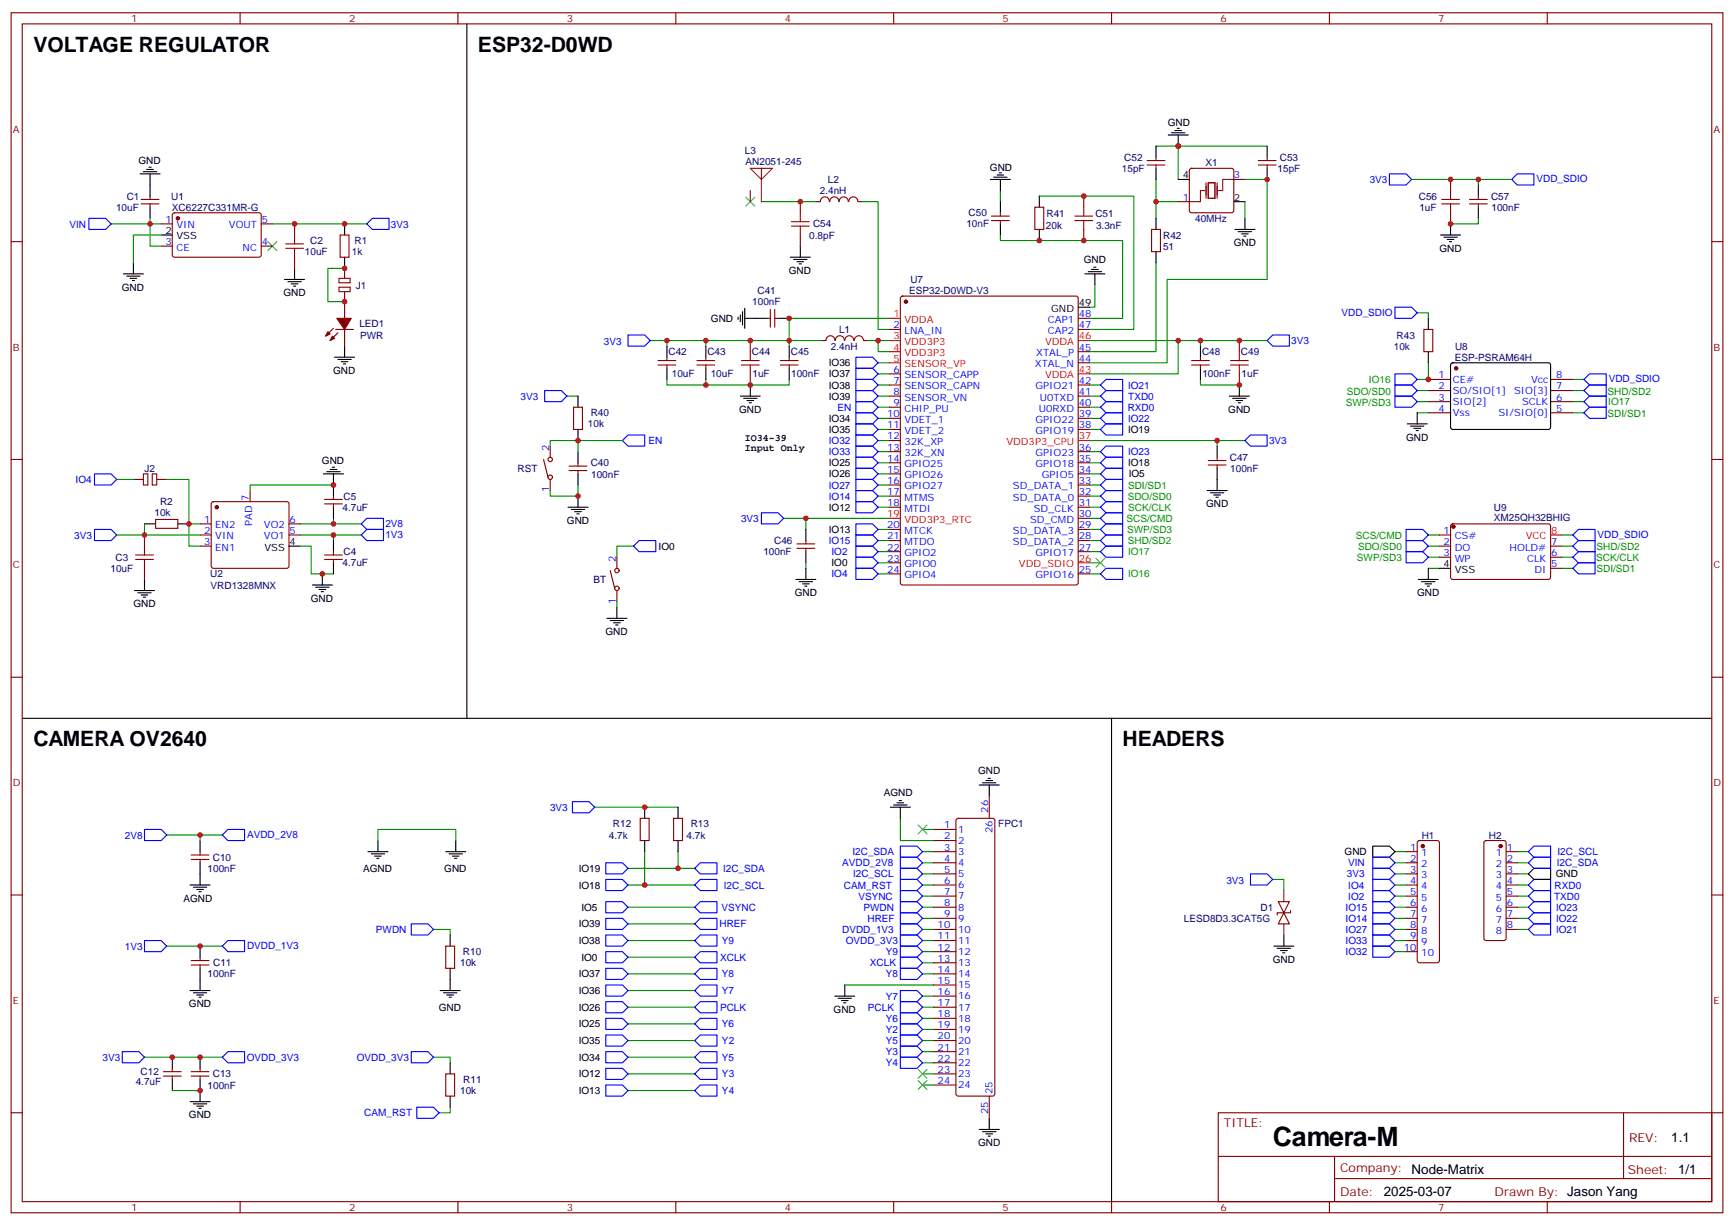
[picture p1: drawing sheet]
<svg xmlns="http://www.w3.org/2000/svg" width="550mm" height="389mm" viewBox="0 0 550 389" stroke-linecap="round" stroke-linejoin="round" font-family="sans-serif">
<g fill="none" stroke="#008700" stroke-width=".35">
<path d="M366.9 46.4h7v10.6M366.9 57v12.3M373.9 46.4h28.3M395.1 57h7.1v31.7h-31.8v26.5h-24.7M448 57h31.8M469.2 57v1.7M35.3 71.1h15.9M47.6 69.3v8.8h3.6M51.2 74.6h-8.9v8.8M86.4 71.1h30M241.7 64h17.6M273.4 64h5.3v40.6h3.5"/>
<path d="M317.5 74.6v1.8h38.8v24.7h-10.6M317.5 60.5v3.5M329.8 62.3h30v42.3h-14.1M366.9 64h7M395.1 64v5.3M469.2 69.3v1.8h-8.8M109.4 85.2h-5.3v10.6h5.3M347.5 90.5v7h-1.8M366.9 83.4v28.3h-21.2M449.8 99.3h3.5v1.8M206.4 108.1h5.3M224 108.1v1.8"/>
<path d="M261.1 108.1h-49.4v1.8M275.2 108.1h7M278.7 108.1v3.6h3.5M278.7 118.7h3.5M278.7 115.2h3.5M282.2 101.1h-31.7v8.8M345.7 108.1h56.5M373.9 108.1v10.6h-28.2M381 108.1v1.8M453.3 115.2v5.3h-3.5M179.9 125.8h3.5M183.4 139.9v3.5"/>
<path d="M197.6 139.9h-23v1.7M211.7 120.5v1.7h38.8v-1.7M224 120.5v1.7M278.7 132.8h3.5M278.7 129.3h3.5M278.7 125.8h3.5M278.7 122.2h3.5M278.7 139.9h3.5M278.7 136.3h3.5M345.7 132.8h3.5M345.7 129.3h3.5M345.7 125.8h3.5"/>
<path d="M345.7 122.2h3.5M345.7 139.9h49.4M345.7 136.3h3.5M381 120.5v1.7h12.3M386.3 139.9v1.7M449.8 124h3.5M449.8 127.5h3.5M449.8 131.1h3.5M499.2 120.5h3.5M499.2 124h3.5M499.2 127.5h3.5M499.2 131.1h3.5"/>
<path d="M37 152.2h5.3M52.9 152.2h7.1v14.1M105.8 154h-26.4v1.8M183.4 154v3.5h-8.8v-1.7M278.7 157.5h3.5M278.7 154h3.5M278.7 150.5h3.5M278.7 146.9h3.5M278.7 143.4h3.5M345.7 157.5h3.5M345.7 154h3.5M345.7 150.5h3.5"/>
<path d="M345.7 146.9h3.5M345.7 143.4h3.5M37 169.9h26.5M45.9 166.3v3.6M63.5 166.3h-3.5v7.1h3.5M95.2 173.4h3.6v8.8h7M95.2 169.9h19.5M95.2 166.3h19.5M105.8 164.6v1.7M105.8 169.9v1.7M201.1 173.4h-5.3v3.5M248.7 164.6h33.5"/>
<path d="M255.8 164.6v3.5M255.8 178.7v1.7M278.7 178.7h3.5M278.7 175.2h3.5M278.7 171.6h3.5M278.7 168.1h3.5M278.7 161h3.5M345.7 178.7h3.5M345.7 175.2h3.5M345.7 171.6h3.5M345.7 168.1h3.5M345.7 161h3.5"/>
<path d="M345.7 164.6h3.5M453.3 169.9h3.5M453.3 173.4h3.5M453.3 176.9h3.5M495.7 169.9h3.5M495.7 173.4h3.5M495.7 176.9h3.5M195.8 191v1.8M278.7 182.2h3.5M345.7 182.2h3.5M453.3 180.4h3.5M495.7 180.4h3.5"/>
<path d="M188.7 256.3h26.5M285.8 259.8v7.1h10.5M52.9 265.1h17.7M63.5 265.1v1.8M119.9 266.9v-3.6h24.7v3.6M199.3 275.7h21.2M204.6 270.4v10.6M215.2 270.4v5.3M292.8 277.5h3.5M292.8 273.9h3.5M292.8 270.4h3.5M292.8 263.3h3.5"/>
<path d="M403.9 279.2h3.6v3.6M442.7 277.5h3.6M442.7 273.9h3.6M442.7 270.4h3.6M481.5 277.5h3.6M481.5 273.9h3.6M481.5 270.4h3.6M137.6 295.1h5.3v1.8M199.3 298.6h21.2M199.3 293.3h21.2M199.3 288h21.2M199.3 281h21.2"/>
<path d="M292.8 298.6h3.5M292.8 288h3.5M292.8 295.1h3.5M292.8 281h3.5M292.8 291.6h3.5M292.8 284.5h3.5M442.7 298.6h3.6M442.7 288h3.6M442.7 295.1h3.6M442.7 281h3.6M442.7 291.6h3.6M442.7 284.5h3.6"/>
<path d="M481.5 288h3.6M481.5 295.1h3.6M481.5 281h3.6M481.5 291.6h3.6M481.5 284.5h3.6M52.9 300.4h17.7M199.3 314.5h21.2M199.3 309.2h21.2M199.3 303.9h21.2M199.3 319.8h21.2M268.1 312.7h28.2M292.8 309.2h3.5"/>
<path d="M292.8 319.8h3.5M292.8 316.3h3.5M292.8 305.7h3.5M292.8 302.2h3.5M442.7 302.2h3.6M45.9 335.7h24.7M137.6 335.7h5.3v1.7M199.3 335.7h21.2M199.3 330.4h21.2M199.3 325.1h21.2M292.8 337.4h3.5M292.8 333.9h3.5"/>
<path d="M292.8 330.4h3.5M292.8 326.8h3.5M292.8 323.3h3.5M54.7 346.3h8.8M142.9 351.5v1.8h-3.6M199.3 341h21.2M199.3 346.3h21.2M292.8 341h3.5M292.8 344.5h3.5"/>
</g>
<g fill="none" stroke="#000" stroke-width=".35">
<path d="M148.2 7.6v220.5M44.4 55.2h6.4M45.5 54.5h4.2M46.6 53.8h2.1M47.3 53.1h.7M47.6 55.2v7.1M314.3 57h6.4M315.4 56.3h4.2M316.4 55.6h2.2M317.1 54.9h.8M317.5 57v3.5M366.9 46.4v3.5"/>
<path d="M366.9 53.4v3.6M370.8 42.9h6.3M371.8 42.2h4.3M372.9 41.5h2.1M373.6 40.7h.7M373.9 57h3.6M373.9 42.9v3.5M402.2 46.4v3.5M402.2 53.4v3.6M469.2 58.7v3.6M47.6 65.8v3.5M51.2 74.6h3.5"/>
<path d="M109.4 71.1v3.5M254 78.1v3.6M317.5 64v3.6M317.5 71.1v3.5M329.8 62.3v3.5M329.8 72.8v3.6M366.9 69.3v3.5M366.9 79.9v3.5M391.6 64h3.5M391.9 72.8h6.4M393 73.6h4.2M394.1 74.3h2.1"/>
<path d="M394.8 75h.7M395.1 69.3v3.5M457.2 74.6h6.3M458.3 75.3h4.2M459.3 76h2.1M460 76.7h.7M460.4 71.1v3.5M469.2 65.8v3.5M39.2 87h6.3M40.2 87.7h4.2M41.3 88.4h2.1M42 89.1h.7"/>
<path d="M42.3 83.4v3.6M90.3 88.7h6.4M91.4 89.4h4.2M92.4 90.1h2.1M93.1 90.8h.7M93.5 85.2v3.5M109.4 81.7v3.5M235.7 99v4.2M236.4 97.9v6.3M250.8 81.7h6.4M251.9 82.4h4.2M252.9 83.1h2.2"/>
<path d="M253.6 83.8h.8M342.2 97.5h3.5M344.3 87h6.4M345.4 86.3h4.2M346.4 85.5h2.1M347.1 84.8h.7M347.5 87v3.5M106.2 113.4h6.3M107.2 114.1h4.3M108.3 114.8h2.1M109 115.5h.7M109.4 109.9v3.5"/>
<path d="M211.7 109.9v3.5M211.7 116.9v3.6M224 109.9v3.5M224 116.9v3.6M234.2 100.7v.7M234.9 100v2.1M236.4 101.1h7M246.9 101.1h3.6M250.5 109.9v3.5M250.5 116.9v3.6M381 109.9v3.5M381 116.9v3.6"/>
<path d="M453.3 101.1v3.5M453.3 111.7v3.5M460.6 115.4l.5-.2h30.6l.4 .7v20l-.7 .4h-30.6l-.4-.7v-19.7zM183.4 125.8v3.5M183.4 136.3v3.6M234.9 125.8h6.4M236 126.5h4.2M237.1 127.2h2.1M237.8 127.9h.7M238.1 122.2v3.6M390.2 125.8h6.3M391.2 126.5h4.3"/>
<path d="M392.3 127.2h2.1M393 127.9h.7M393.3 122.2v3.6M446.6 134.6h6.4M447.7 135.3h4.2M448.7 136h2.1M449.4 136.7h.7M449.8 131.1v3.5M102.7 150.5h6.3M103.7 149.8h4.2M104.8 149h2.1M105.5 148.3h.7"/>
<path d="M105.8 150.5v7M183.4 143.4v3.5M183.4 150.5v3.5M183.4 157.5v3.5M383.1 155.8h6.4M384.2 156.5h4.2M385.2 157.2h2.1M385.9 157.9h.7M386.3 141.6v3.6M386.3 148.7v7.1M45.9 166.3h3.5M56.4 166.3h3.6"/>
<path d="M91.7 173.4h3.5M105.8 161v3.6M105.8 171.6v3.6M105.8 178.7v3.5M180.3 161h6.3M181.3 161.7h4.3M182.4 162.5h2.1M183.1 163.2h.7M255.8 168.1v3.5M255.8 175.2v3.5M42.7 187.5h6.3M43.7 188.2h4.3"/>
<path d="M44.8 188.9h2.1M45.5 189.6h.7M45.9 184v3.5M99.1 185.7h6.4M100.2 186.4h4.2M101.2 187.1h2.2M102 187.9h.7M102.3 182.2v3.5M192.6 196.3h6.4M193.7 197h4.2M194.7 197.7h2.1M195.4 198.4h.7"/>
<path d="M195.8 192.8v3.5M252.6 184h6.3M253.6 184.7h4.3M254.7 185.4h2.1M255.4 186.1h.7M255.8 180.4v3.6M450.1 184h6.4M451.2 184.7h4.2M452.3 185.4h2.1M453 186.1h.7M453.3 180.4v3.6M456.8 180.4h3.6"/>
<path d="M7.1 228.1h536.2M352.8 228.1v153.4M204.6 256.3v3.5M215.2 256.3v3.5M282.6 256.3h6.3M283.6 255.6h4.3M284.7 254.9h2.1M285.4 254.2h.7M285.8 256.3v3.5M310.8 249.2h6.3M311.9 248.5h4.2M312.9 247.8h2.1"/>
<path d="M313.6 247.1h.7M314 249.2v3.6M63.5 266.9v3.5M63.5 273.9v7.1M116.8 270.4h6.3M117.8 271.1h4.3M118.9 271.8h2.1M119.6 272.5h.7M119.9 266.9v3.5M141.5 270.4h6.3M142.5 271.1h4.3M143.6 271.8h2.1"/>
<path d="M144.3 272.5h.7M144.6 266.9v3.5M204.6 266.9v3.5M215.2 266.9v3.5M435.7 268.6h5.3l1.7 1.8-1.7 1.8h-5.3zM485.1 277.5l1.7-1.8h5.3v3.5h-5.3zM60.3 281h6.4M61.4 281.7h4.2M62.4 282.4h2.2M63.1 283.1h.8M142.9 296.9v3.5M407.5 296.9v3.5"/>
<path d="M60.3 314.5h6.4M61.4 315.2h4.2M62.4 315.9h2.2M63.1 316.6h.8M63.5 300.4v3.5M63.5 307.4v7.1M139.7 314.5h6.3M140.8 315.2h4.2M141.8 315.9h2.1M142.5 316.6h.7M142.9 307.4v7.1M264.9 316.3h6.4"/>
<path d="M266 317h4.2M267.1 317.7h2.1M267.8 318.4h.7M268.1 312.7v3.6M404.3 300.4h6.3M405.3 301.1h4.3M406.4 301.8h2.1M407.1 302.5h.7M54.7 335.7v3.5M63.5 335.7v3.5M142.9 337.4v3.6M54.7 342.7v3.6"/>
<path d="M60.3 349.8h6.4M61.4 350.5h4.2M62.4 351.2h2.2M63.1 351.9h.8M63.5 342.7v7.1M142.9 348v3.5M310.8 358.6h6.3M311.9 359.3h4.2M314 355.1v3.5M312.9 360h2.1M313.6 360.7h.7"/>
</g>
<g fill="none" stroke="#00f" stroke-width=".35">
<path d="M441 55.2h5.3l1.7 1.8-1.7 1.7h-5.3zM479.8 57l1.7-1.8h5.3v3.5h-5.3zM28.2 69.3h5.3l1.8 1.8-1.8 1.7h-5.3zM116.4 71.1l1.8-1.8h5.3v3.5h-5.3zM442.7 97.5h5.3l1.8 1.8-1.8 1.8h-5.3zM199.3 106.4h5.3l1.8 1.7-1.8 1.8h-5.3zM271.6 113.4h5.3l1.8 1.8-1.8 1.7h-5.3zM271.6 116.9h5.3l1.8 1.8-1.8 1.8h-5.3zM402.2 108.1l1.7-1.7h5.3v3.5h-5.3zM442.7 118.7h5.3l1.8 1.8-1.8 1.7h-5.3zM504.5 118.7h5.3v3.5h-5.3l-1.8-1.7zM172.9 124h5.3l1.7 1.8-1.7 1.7h-5.3z"/>
<path d="M197.6 139.9l1.7-1.8h5.3v3.5h-5.3zM271.6 120.5h5.3l1.8 1.7-1.8 1.8h-5.3zM271.6 124h5.3l1.8 1.8-1.8 1.7h-5.3zM271.6 131.1h5.3l1.8 1.7-1.8 1.8h-5.3zM271.6 134.6h5.3l1.8 1.7-1.8 1.8h-5.3zM271.6 138.1h5.3l1.8 1.8-1.8 1.7h-5.3zM271.6 127.5h5.3l1.8 1.8-1.8 1.8h-5.3zM349.2 122.2l1.8-1.7h5.3v3.5h-5.3zM349.2 125.8l1.8-1.8h5.3v3.5h-5.3zM349.2 129.3l1.8-1.8h5.3v3.6h-5.3zM349.2 132.8l1.8-1.7h5.3v3.5h-5.3zM349.2 136.3l1.8-1.7h5.3v3.5h-5.3z"/>
<path d="M395.1 139.9l1.8-1.8h5.3v3.5h-5.3zM442.7 125.8h5.3l1.8 1.7-1.8 1.8h-5.3zM442.7 122.2h5.3l1.8 1.8-1.8 1.8h-5.3zM502.7 124l1.8-1.8h5.3v3.6h-5.3zM502.7 127.5l1.8-1.7h5.3v3.5h-5.3zM504.5 129.3h5.3v3.5h-5.3l-1.8-1.7zM30 150.5h5.3l1.7 1.7-1.7 1.8h-5.3zM271.6 141.6h5.3l1.8 1.8-1.8 1.8h-5.3zM271.6 155.8h5.3l1.8 1.7-1.8 1.8h-5.3zM271.6 159.3h5.3l1.8 1.7-1.8 1.8h-5.3zM271.6 145.2h5.3l1.8 1.7-1.8 1.8h-5.3zM271.6 148.7h5.3l1.8 1.8-1.8 1.7h-5.3z"/>
<path d="M271.6 152.2h5.3l1.8 1.8-1.8 1.8h-5.3zM349.2 143.4l1.8-1.8h5.3v3.6h-5.3zM349.2 146.9l1.8-1.7h5.3v3.5h-5.3zM349.2 150.5l1.8-1.8h5.3v3.5h-5.3zM349.2 154l1.8-1.8h5.3v3.6h-5.3zM349.2 157.5l1.8-1.7h5.3v3.5h-5.3zM30 168.1h5.3l1.7 1.8-1.7 1.7h-5.3zM114.7 169.9l1.7-1.8h5.3v3.5h-5.3zM114.7 166.3l1.7-1.7h5.3v3.5h-5.3zM201.1 173.4l1.7-1.8h5.3v3.6h-5.3zM241.7 162.8h5.2l1.8 1.8-1.8 1.7h-5.2zM271.6 166.3h5.3l1.8 1.8-1.8 1.8h-5.3z"/>
<path d="M271.6 169.9h5.3l1.8 1.7-1.8 1.8h-5.3zM271.6 173.4h5.3l1.8 1.8-1.8 1.7h-5.3zM271.6 176.9h5.3l1.8 1.8-1.8 1.7h-5.3zM349.2 164.6l1.8-1.8h5.3v3.5h-5.3zM349.2 168.1l1.8-1.8h5.3v3.6h-5.3zM349.2 171.6l1.8-1.7h5.3v3.5h-5.3zM349.2 175.2l1.8-1.8h5.3v3.5h-5.3zM349.2 161l1.8-1.7h5.3v3.5h-5.3zM446.3 175.2h5.3l1.7 1.7-1.7 1.8h-5.3zM446.3 168.1h5.3l1.7 1.8-1.7 1.7h-5.3zM446.3 171.6h5.3l1.7 1.8-1.7 1.8h-5.3zM499.2 173.4l1.7-1.8h5.3v3.6h-5.3z"/>
<path d="M499.2 176.9l1.7-1.7h5.3v3.5h-5.3zM499.2 169.9l1.7-1.8h5.3v3.5h-5.3zM271.6 180.4h5.3l1.8 1.8-1.8 1.8h-5.3zM349.2 182.2l1.8-1.8h5.3v3.6h-5.3zM499.2 180.4l1.7-1.7h5.3v3.5h-5.3zM181.7 254.5h5.3l1.7 1.8-1.7 1.8h-5.3zM45.9 263.3h5.3l1.7 1.8-1.7 1.8h-5.3zM70.6 265.1l1.7-1.8h5.3v3.6h-5.3zM192.3 279.2h5.3l1.7 1.8-1.7 1.8h-5.3zM192.3 273.9h5.3l1.7 1.8-1.7 1.8h-5.3zM220.5 275.7l1.7-1.8h5.3v3.6h-5.3zM285.8 279.2h5.2l1.8 1.8-1.8 1.8h-5.2z"/>
<path d="M285.8 275.7h5.2l1.8 1.8-1.8 1.7h-5.2zM285.8 272.2h5.2l1.8 1.7-1.8 1.8h-5.2zM285.8 268.6h5.2l1.8 1.8-1.8 1.8h-5.2zM396.9 277.5h5.3l1.7 1.7-1.7 1.8h-5.3zM435.7 275.7h5.3l1.7 1.8-1.7 1.7h-5.3zM435.7 279.2h5.3l1.7 1.8-1.7 1.8h-5.3zM435.7 272.2h5.3l1.7 1.7-1.7 1.8h-5.3zM485.1 270.4l1.7-1.8h5.3v3.6h-5.3zM485.1 273.9l1.7-1.7h5.3v3.5h-5.3zM45.9 298.6h5.3l1.7 1.8-1.7 1.8h-5.3zM130.5 293.3h5.3l1.8 1.8-1.8 1.8h-5.3zM192.3 291.6h5.3l1.7 1.7-1.7 1.8h-5.3z"/>
<path d="M192.3 296.9h5.3l1.7 1.7-1.7 1.8h-5.3zM192.3 286.3h5.3l1.7 1.7-1.7 1.8h-5.3zM220.5 298.6l1.7-1.7h5.3v3.5h-5.3zM220.5 293.3l1.7-1.7h5.3v3.5h-5.3zM220.5 288l1.7-1.7h5.3v3.5h-5.3zM220.5 281l1.7-1.8h5.3v3.6h-5.3zM285.8 293.3h5.2l1.8 1.8-1.8 1.8h-5.2zM285.8 296.9h5.2l1.8 1.7-1.8 1.8h-5.2zM285.8 289.8h5.2l1.8 1.8-1.8 1.7h-5.2zM285.8 286.3h5.2l1.8 1.7-1.8 1.8h-5.2zM285.8 282.8h5.2l1.8 1.7-1.8 1.8h-5.2zM435.7 296.9h5.3l1.7 1.7-1.7 1.8h-5.3z"/>
<path d="M435.7 293.3h5.3l1.7 1.8-1.7 1.8h-5.3zM435.7 282.8h5.3l1.7 1.7-1.7 1.8h-5.3zM435.7 286.3h5.3l1.7 1.7-1.7 1.8h-5.3zM435.7 289.8h5.3l1.7 1.8-1.7 1.7h-5.3zM485.1 284.5l1.7-1.7h5.3v3.5h-5.3zM485.1 281l1.7-1.8h5.3v3.6h-5.3zM485.1 295.1l1.7-1.8h5.3v3.6h-5.3zM485.1 288l1.7-1.7h5.3v3.5h-5.3zM485.1 291.6l1.7-1.8h5.3v3.5h-5.3zM70.6 300.4l1.7-1.8h5.3v3.6h-5.3zM192.3 312.7h5.3l1.7 1.8-1.7 1.8h-5.3zM192.3 302.2h5.3l1.7 1.7-1.7 1.8h-5.3z"/>
<path d="M192.3 307.4h5.3l1.7 1.8-1.7 1.8h-5.3zM192.3 318h5.3l1.7 1.8-1.7 1.8h-5.3zM220.5 309.2l1.7-1.8h5.3v3.6h-5.3zM220.5 319.8l1.7-1.8h5.3v3.6h-5.3zM220.5 314.5l1.7-1.8h5.3v3.6h-5.3zM220.5 303.9l1.7-1.7h5.3v3.5h-5.3zM285.8 307.4h5.2l1.8 1.8-1.8 1.8h-5.2zM285.8 318h5.2l1.8 1.8-1.8 1.8h-5.2zM285.8 314.5h5.2l1.8 1.8-1.8 1.7h-5.2zM285.8 303.9h5.2l1.8 1.8-1.8 1.7h-5.2zM285.8 300.4h5.2l1.8 1.8-1.8 1.7h-5.2zM435.7 300.4h5.3l1.7 1.8-1.7 1.7h-5.3z"/>
<path d="M38.8 333.9h5.3l1.8 1.8-1.8 1.7h-5.3zM70.6 335.7l1.7-1.8h5.3v3.5h-5.3zM130.5 333.9h5.3l1.8 1.8-1.8 1.7h-5.3zM192.3 339.2h5.3l1.7 1.8-1.7 1.7h-5.3zM192.3 333.9h5.3l1.7 1.8-1.7 1.7h-5.3zM192.3 328.6h5.3l1.7 1.8-1.7 1.7h-5.3zM192.3 323.3h5.3l1.7 1.8-1.7 1.7h-5.3zM220.5 335.7l1.7-1.8h5.3v3.5h-5.3zM220.5 330.4l1.7-1.8h5.3v3.5h-5.3zM220.5 325.1l1.7-1.8h5.3v3.5h-5.3zM285.8 335.7h5.2l1.8 1.7-1.8 1.8h-5.2zM285.8 332.1h5.2l1.8 1.8-1.8 1.8h-5.2z"/>
<path d="M285.8 328.6h5.2l1.8 1.8-1.8 1.7h-5.2zM285.8 325.1h5.2l1.8 1.7-1.8 1.8h-5.2zM285.8 321.6h5.2l1.8 1.7-1.8 1.8h-5.2zM132.3 351.5h5.3l1.7 1.8-1.7 1.8h-5.3zM192.3 344.5h5.3l1.7 1.8-1.7 1.7h-5.3zM220.5 346.3l1.7-1.8h5.3v3.5h-5.3zM220.5 341l1.7-1.8h5.3v3.5h-5.3z"/>
</g>
<g fill="none" stroke="#870000" stroke-width=".35">
<path d="M3.5 4.1h543.3v381h-543.3zM7.1 7.6h536.2v373.9h-536.2zM76.2 4.1v3.5M145.3 4.1v3.5M214.5 4.1v3.5M283.6 4.1v3.5M352.8 4.1v3.5M421.9 4.1v3.5M491.1 4.1v3.5M238.1 53.4h7.1M241.7 53.4v3.6M364.1 52.4h5.6"/>
<path d="M364.1 51h5.6M366.9 49.9v1.1M366.9 52.4v1M377.7 53.7l.5-.3h12.7l.5 .3 .2 .5v12.7l-.3 .5-.4 .2h-12.7l-.5-.3-.2-.4v-12.7zM391.6 57h3.5M399.3 52.4h5.7M399.3 51h5.7M402.2 49.9v1.1M402.2 52.4v1M460.4 57v3.5M3.5 76.7h3.6M44.8 64.7h5.6"/>
<path d="M44.8 63.3h5.6M47.6 62.3v1M47.6 64.7v1.1M51.2 71.1h3.5M51.2 78.1h3.5M54.9 67.8l.5-.2h27.1l.4 .7-.1 12.9-.6 .5-27.1-.1-.4-.6v-12.7zM82.9 71.1h3.5M82.9 78.1h3.5M93.5 71.1v3.5M107.9 74.6h2.9v7.1h-2.9zM238.1 60.5v3.5M254 64v3.6"/>
<path d="M254 74.6v3.5M259.3 64h1M260.4 64a1.41 1.41 0 0 1 1.4-1.5 1.41 1.41 0 0 1 1.4 1.5M263.4 64a1.41 1.41 0 0 1 1.4-1.5 1.41 1.41 0 0 1 1.4 1.5M266.4 64a1.41 1.41 0 0 1 1.4-1.5 1.41 1.41 0 0 1 1.4 1.5M269.4 64a1.41 1.41 0 0 1 1.4-1.5 1.41 1.41 0 0 1 1.4 1.5M272.3 64h1.1M314.7 70h5.6M314.7 68.6h5.6M317.5 67.6v1M317.5 70v1.1M328.4 65.8h2.9v7h-2.9z"/>
<path d="M344 62.3v3.5M344 72.8v3.6M365.5 72.8h2.8v7.1h-2.8zM373.9 64h3.6M460.4 67.6v3.5M466.4 64.7h5.6M466.4 63.3h5.6M469.2 62.3v1M469.2 64.7v1.1M543.3 76.7h3.5M93.5 81.7v3.5M107.6 91.2h3.5v1.4h-3.5z"/>
<path d="M107.6 88.4h3.5v1.4h-3.5zM109.4 85.2v3.2M109.4 92.6v8.5M244.5 98.2v5.7M245.9 98.2v5.7M286 94.2l.5-.2h55l.6 .4 .1 90.6-.5 .7h-55.2l-.7-.4v-90.6zM105.8 104.2l-2.4 2.5M106.5 104.6h5.7M107.2 105.7l-2.4 2.4M109.4 104.6v5.3M208.8 115.9h5.7M208.8 114.5h5.7"/>
<path d="M211.7 113.4v1.1M211.7 115.9v1M221.2 115.9h5.6M221.2 114.5h5.6M224 113.4v1.1M224 115.9v1M238.1 108.1v3.6M238.1 118.7v3.5M243.4 101.1h1.1M245.9 101.1h1M247.6 115.9h5.7M247.6 114.5h5.7"/>
<path d="M250.5 113.4v1.1M250.5 115.9v1M261.1 108.1h1M262.2 108.1a1.41 1.41 0 0 1 1.4-1.5 1.41 1.41 0 0 1 1.4 1.5M265.1 108.1a1.41 1.41 0 0 1 1.5-1.5 1.41 1.41 0 0 1 1.4 1.5M268.1 108.1a1.41 1.41 0 0 1 1.4-1.5 1.41 1.41 0 0 1 1.4 1.5M271.2 108.1a1.41 1.41 0 0 1 1.4-1.5 1.41 1.41 0 0 1 1.4 1.5M274.1 108.1h1.1M282.2 104.6h3.6M282.2 118.7h3.6M342.2 101.1h3.5M342.2 104.6h3.5"/>
<path d="M342.2 115.2h3.5M342.2 111.7h3.5M378.2 115.9h5.6M378.2 114.5h5.6M381 113.4v1.1M381 115.9v1M393.3 108.1v3.6M393.3 118.7v3.5M451.9 104.6h2.8v7.1h-2.8zM182 129.3h2.9v7h-2.9zM282.2 122.2h3.6M282.2 125.8h3.6"/>
<path d="M282.2 129.3h3.6M282.2 132.8h3.6M282.2 136.3h3.6M282.2 139.9h3.6M342.2 122.2h3.5M342.2 125.8h3.5M342.2 129.3h3.5M342.2 132.8h3.5M342.2 136.3h3.5M453.3 120.5h7.1M453.3 124h7.1M453.3 127.5h7.1"/>
<path d="M453.3 131.1h7.1M492.1 120.5h7.1M492.1 124h7.1M492.1 127.5h7.1M492.1 131.1h7.1M3.5 145.9h3.6M42.3 152.2h3.2M45.5 150.5h1.4v3.5h-1.4zM48.3 150.5h1.4v3.5h-1.4zM49.7 152.2h3.2M67.3 159.5l.4-.2h23.3l.5 .2 .2 .5v19.7l-.2 .5-.5 .2h-23.3l-.5-.2-.2-.5v-19.7zM79.4 155.8v3.5"/>
<path d="M103 160h5.7M103 158.6h5.7M105.8 157.5v1.1M105.8 160v1M172.5 145.9l1.4 5.6M174.6 141.6v3.6M174.6 152.2v3.6M180.6 149.4h5.7M180.6 148h5.7M183.4 146.9v1.1M183.4 149.4v1.1M282.2 143.4h3.6"/>
<path d="M282.2 146.9h3.6M282.2 150.5h3.6M282.2 154h3.6M282.2 157.5h3.6M342.2 143.4h3.5M342.2 146.9h3.5M342.2 150.5h3.5M342.2 154h3.5M342.2 157.5h3.5M383.5 147.6h5.6M383.5 146.2h5.6M386.3 145.2v1"/>
<path d="M386.3 147.6v1.1M543.3 145.9h3.5M45.9 169.9v3.5M49.4 164.9h7v2.8h-7zM63.5 169.9h3.5M63.5 173.4h3.5M63.5 166.3h3.5M91.7 169.9h3.5M91.7 166.3h3.5M103 177.6h5.7M103 176.2h5.7M105.8 175.2v1"/>
<path d="M105.8 177.6v1.1M195.8 176.9v3.5M252.9 174.1h5.7M252.9 172.7h5.7M255.8 171.6v1.1M255.8 174.1v1.1M282.2 161h3.6M282.2 168.1h3.6M282.2 171.6h3.6M282.2 175.2h3.6M282.2 178.7h3.6M342.2 161h3.5"/>
<path d="M342.2 168.1h3.5M342.2 171.6h3.5M342.2 175.2h3.5M342.2 164.6h3.5M456.8 169.9h3.6M456.8 173.4h3.6M456.8 176.9h3.6M460.6 166.5l.5-.2 30.6 .1 .4 .6v16.5l-.7 .5-30.6-.1-.4-.6v-16.3zM492.1 173.4h3.6M492.1 176.9h3.6M45.9 180.4v3.6M193.7 181.2l1.4 5.6"/>
<path d="M195.8 187.5v3.5M282.2 182.2h3.6M342.2 182.2h3.5M492.1 180.4h3.6M3.5 215h3.6M543.3 215h3.5M203.2 259.8h2.8v7.1h-2.8zM213.8 259.8h2.8v7.1h-2.8zM314 252.8v7M60.7 272.9h5.6M60.7 271.5h5.6M63.5 270.4v1.1"/>
<path d="M63.5 272.9v1M296.3 263.3h7.1M296.3 266.9h7.1M296.3 270.4h7.1M296.3 273.9h7.1M296.3 277.5h7.1M303.6 260l.5-.2h10.9l.5 .2 .2 .5v86.8l-.2 .5-.5 .2h-10.9l-.5-.2-.2-.5v-86.8zM446.3 270.4h3.5M446.3 273.9h3.5M446.3 277.5h3.5M450 267.1l.5-.2h5.6l.5 .2 .2 .5v37.4l-.2 .5-.5 .2h-5.6l-.5-.3-.2-.4v-37.4zM471.2 267.1l.5-.2h5.6l.5 .2 .2 .5v30.3l-.2 .5-.5 .2h-5.6l-.5-.2-.2-.5v-30.3z"/>
<path d="M478 270.4h3.5M478 273.9h3.5M478 277.5h3.5M3.5 284.2h3.6M296.3 281h7.1M296.3 284.5h7.1M296.3 288h7.1M296.3 291.6h7.1M296.3 295.1h7.1M296.3 298.6h7.1M405.7 286.3h3.5l-1.7 3.5zM407.5 289.8l1.7 3.5h-3.5z"/>
<path d="M409.6 289.1v.7h-4.3v.7M446.3 281h3.5M446.3 284.5h3.5M446.3 288h3.5M446.3 291.6h3.5M446.3 295.1h3.5M446.3 298.6h3.5M478 281h3.5M478 284.5h3.5M478 288h3.5M478 291.6h3.5M478 295.1h3.5"/>
<path d="M543.3 284.2h3.5M60.7 306.4h5.6M60.7 305h5.6M63.5 303.9v1.1M63.5 306.4v1M141.5 300.4h2.8v7h-2.8zM296.3 302.2h7.1M296.3 305.7h7.1M296.3 309.2h7.1M296.3 312.7h7.1M296.3 316.3h7.1M296.3 319.8h7.1"/>
<path d="M446.3 302.2h3.5M54.7 339.2v1.1M63.5 339.2v1.1M296.3 323.3h7.1M296.3 326.8h7.1M296.3 330.4h7.1M296.3 333.9h7.1M296.3 337.4h7.1M3.5 353.3h3.6M51.9 341.7h5.6M51.9 340.3h5.6M54.7 341.7v1"/>
<path d="M60.7 341.7h5.6M60.7 340.3h5.6M63.5 341.7v1M141.5 341h2.8v7h-2.8zM296.3 341h7.1M296.3 344.5h7.1M314 348v7.1M386.6 353.3h156.7v28.2h-156.7zM515.3 353.3v20.9M543.3 353.3h3.5M386.7 367.2h156.4M423.6 374.2h119.5"/>
<path d="M423.6 367.2v14.1M76.2 381.5v3.6M145.3 381.5v3.6M214.5 381.5v3.6M283.6 381.5v3.6M352.8 381.5v3.6M421.9 381.5v3.6M491.1 381.5v3.6"/>
<circle cx="174.6" cy="151.5" r=".71"/>
<circle cx="174.6" cy="145.9" r=".71"/>
<circle cx="195.8" cy="181.2" r=".71"/>
<circle cx="195.8" cy="186.8" r=".71"/>
</g>
<g fill="none" stroke="#a10000" stroke-width=".35">
<path d="M90.7 78.8h5.6M90.7 77.4h5.6M93.5 74.6v2.8M93.5 78.8v2.9M251.2 71.8h5.6M251.2 70.4h5.6M254 67.6v2.8M254 71.8v2.8M341.1 70h5.7M341.1 68.6h5.7M344 65.8v2.8M344 70v2.8"/>
<path d="M457.6 64.7h5.6M457.6 63.3h5.6M460.4 60.5v2.8M460.4 64.7v2.9M235.3 115.9h5.6M235.3 114.5h5.6M238.1 111.7v2.8M238.1 115.9v2.8M390.5 115.9h5.7M390.5 114.5h5.7M393.3 111.7v2.8M393.3 115.9v2.8"/>
<path d="M43 177.6h5.7M43 176.2h5.7M45.9 173.4v2.8M45.9 177.6v2.8"/>
</g>
<path d="M382.8 58v5M383.5 58h2.1v5h-2.1zM386.3 58v5M391.6 57h-3.5v3.5h-1.5M382.4 60.5h-1.4v3.5h-3.5" fill="none" stroke="#870012" stroke-width=".35"/>
<g fill="#870000" stroke="#870000" stroke-width=".35">
<path d="M105.5 106.7l.7 .7-1.4 .7z"/>
<path d="M104.1 105.3l.7 .7-1.4 .7z"/>
<path d="M106.9 101.1h4.6l-2.1 3.5z"/>
<circle cx="461.3" cy="167.2" r=".53"/>
<circle cx="287.5" cy="95.8" r=".53"/>
<circle cx="462.1" cy="116.9" r=".53"/>
<circle cx="476.2" cy="268.6" r=".53"/>
<circle cx="451.6" cy="268.6" r=".53"/>
<circle cx="56.4" cy="69.3" r=".53"/>
<circle cx="68.8" cy="161" r=".53"/>
</g>
<path d="M282.2 101.1h3.6M282.2 108.1h3.6M282.2 111.7h3.6M282.2 115.2h3.6M342.2 108.1h3.5M342.2 118.7h3.5M342.2 139.9h3.5M282.2 164.6h3.6M342.2 178.7h3.5M492.1 169.9h3.6" fill="none" stroke="#f00" stroke-width=".35"/>
<path d="M85 76.7l2.8 2.9M87.8 76.7l-2.8 2.9M236.7 62.6l2.8 2.8M239.5 62.6l-2.8 2.8M347.8 177.3l2.9 2.8M350.7 177.3l-2.9 2.8M291.4 261.9l2.8 2.9M294.2 261.9l-2.8 2.9M291.4 339.5l2.8 2.9M294.2 339.5l-2.8 2.9M291.4 343.1l2.8 2.8M294.2 343.1l-2.8 2.8" fill="none" stroke="#3c3" stroke-width=".35"/>
<path d="M238.1 53.4l3.6 3.6M241.7 57v7M245.2 53.4l-3.5 3.6M407.5 282.8v3.5M407.5 293.3v3.6" fill="none" stroke="#8c2424" stroke-width=".35"/>
<g fill="#c00">
<circle cx="250.5" cy="101.1" r=".88"/>
<circle cx="344" cy="62.3" r=".88"/>
<circle cx="329.8" cy="76.4" r=".88"/>
<circle cx="344" cy="76.4" r=".88"/>
<circle cx="393.3" cy="108.1" r=".88"/>
<circle cx="238.1" cy="122.2" r=".88"/>
<circle cx="238.1" cy="108.1" r=".88"/>
<circle cx="373.9" cy="46.4" r=".88"/>
<circle cx="215.2" cy="275.7" r=".88"/>
<circle cx="204.6" cy="281" r=".88"/>
<circle cx="63.5" cy="335.7" r=".88"/>
<circle cx="63.5" cy="265.1" r=".88"/>
<circle cx="460.4" cy="57" r=".88"/>
<circle cx="45.9" cy="169.9" r=".88"/>
<circle cx="460.4" cy="71.1" r=".88"/>
<circle cx="393.3" cy="122.2" r=".88"/>
<circle cx="402.2" cy="57" r=".88"/>
<circle cx="63.5" cy="300.4" r=".88"/>
<circle cx="54.7" cy="335.7" r=".88"/>
<circle cx="63.5" cy="346.3" r=".88"/>
<circle cx="183.4" cy="139.9" r=".88"/>
<circle cx="60" cy="166.3" r=".88"/>
<circle cx="47.6" cy="71.1" r=".88"/>
<circle cx="93.5" cy="71.1" r=".88"/>
<circle cx="105.8" cy="169.9" r=".88"/>
<circle cx="105.8" cy="166.3" r=".88"/>
<circle cx="102.3" cy="182.2" r=".88"/>
<circle cx="105.8" cy="154" r=".88"/>
<circle cx="255.8" cy="164.6" r=".88"/>
<circle cx="373.9" cy="108.1" r=".88"/>
<circle cx="381" cy="108.1" r=".88"/>
<circle cx="224" cy="108.1" r=".88"/>
<circle cx="211.7" cy="108.1" r=".88"/>
<circle cx="278.7" cy="108.1" r=".88"/>
<circle cx="386.3" cy="139.9" r=".88"/>
<circle cx="469.2" cy="57" r=".88"/>
<circle cx="453.3" cy="120.5" r=".88"/>
<circle cx="250.5" cy="108.1" r=".88"/>
<circle cx="366.9" cy="64" r=".88"/>
<circle cx="224" cy="122.2" r=".88"/>
<circle cx="183.4" cy="157.5" r=".88"/>
<circle cx="109.4" cy="85.2" r=".88"/>
<circle cx="109.4" cy="71.1" r=".88"/>
<circle cx="109.4" cy="95.8" r=".88"/>
<circle cx="254" cy="64" r=".88"/>
<circle cx="204.6" cy="256.3" r=".88"/>
</g>
<text font-size="8.5" x="403.9" y="363.9">Camera-M</text>
<g font-size="6.7">
<text x="10.6" y="16.4">VOLTAGE REGULATOR</text>
<text x="151.7" y="16.4">ESP32-D0WD</text>
<text x="10.6" y="236.9">CAMERA OV2640</text>
<text x="356.3" y="236.9">HEADERS</text>
</g>
<g font-size="4.2">
<text x="530.4" y="362.6">1.1</text>
<text x="439.2" y="379.8">2025-03-07</text>
</g>
<g font-size="3.9" fill="#800">
<text x="388.4" y="357.9">TITLE:</text>
<text x="517" y="362.6">REV:</text>
<text x="425.3" y="372.1">Company: Node-Matrix</text>
<text x="516.7" y="372.7">Sheet: 1/1</text>
<text x="425.3" y="379.8">Date:</text>
<text x="474.4" y="379.9">Drawn By: Jason Yang</text>
</g>
<g font-size="3.2" fill="#800">
<text x="41.6" y="7.1">1</text>
<text x="110.8" y="7.1">2</text>
<text x="179.9" y="7.1">3</text>
<text x="249.1" y="7.1">4</text>
<text x="318.2" y="7.1">5</text>
<text x="387.3" y="7.1">6</text>
<text x="456.5" y="7.1">7</text>
<text x="4.1" y="42.2">A</text>
<text x="543.8" y="42.2">A</text>
<text x="4.1" y="111.3">B</text>
<text x="543.8" y="111.3">B</text>
<text x="4.1" y="180.4">C</text>
<text x="543.8" y="180.4">C</text>
<text x="4.1" y="249.6">D</text>
<text x="543.8" y="249.6">D</text>
<text x="4.1" y="318.7">E</text>
<text x="543.8" y="318.7">E</text>
<text x="41.6" y="384.5">1</text>
<text x="110.8" y="384.5">2</text>
<text x="179.9" y="384.5">3</text>
<text x="249.1" y="384.5">4</text>
<text x="318.2" y="384.5">5</text>
<text x="387.3" y="384.5">6</text>
<text x="456.5" y="384.5">7</text>
</g>
<g font-size="3.2">
<text x="370.6" y="40.1">GND</text>
<text x="44" y="52.2">GND</text>
<text x="314.2" y="54.2">GND</text>
<text x="375.5" y="56.6">4</text>
<text x="391.6" y="63.7">2</text>
<text x="52.5" y="74.3">2</text>
<text x="56" y="76">VSS</text>
<text x="344" y="83.4">GND</text>
<text x="391.6" y="78.1">GND</text>
<text x="456.8" y="79.9">GND</text>
<text x="250.3" y="87">GND</text>
<text x="38.7" y="92.3">GND</text>
<text x="90" y="94">GND</text>
<text x="333.6" y="99">GND</text>
<text x="342.4" y="97.2">49</text>
<text x="225.7" y="102.2">GND</text>
<text x="105.7" y="118.7">GND</text>
<text x="263" y="116.3">IO36</text>
<text x="263" y="119.9">IO37</text>
<text x="263" y="123.4">IO38</text>
<text x="234.6" y="131.1">GND</text>
<text x="263" y="126.9">IO39</text>
<text x="389.8" y="131.1">GND</text>
<text x="263" y="134">IO34</text>
<text x="263" y="137.5">IO35</text>
<text x="358" y="137.5">IO19</text>
<text x="236.4" y="139.9">IO34~39</text>
<text x="236.4" y="143.1">Input Only</text>
<text x="446.3" y="139.9">GND</text>
<text x="102.2" y="147.4">GND</text>
<text x="263" y="148.1">IO25</text>
<text x="358" y="148.1">IO18</text>
<text x="263" y="151.6">IO26</text>
<text x="358.2" y="151.6">IO5</text>
<text x="382.8" y="161">GND</text>
<text x="179.9" y="166.3">GND</text>
<text x="263" y="162.2">IO12</text>
<text x="91.9" y="173">4</text>
<text x="263" y="169.2">IO13</text>
<text x="83.9" y="174.8">VSS</text>
<text x="209" y="174.6">IO0</text>
<text x="263.9" y="179.8">IO0</text>
<text x="458.2" y="180.1">4</text>
<text x="461.7" y="181.9">VSS</text>
<text x="98.6" y="191">GND</text>
<text x="252.2" y="189.3">GND</text>
<text x="449.8" y="189.3">GND</text>
<text x="42.3" y="192.8">GND</text>
<text x="192.1" y="201.6">GND</text>
<text x="310.4" y="245.7">GND</text>
<text x="280.5" y="252.8">AGND</text>
<text x="426.7" y="271.5">GND</text>
<text x="115.3" y="276.9">AGND</text>
<text x="141" y="276.9">GND</text>
<text x="183.7" y="276.8">IO19</text>
<text x="493.8" y="278.6">GND</text>
<text x="58.2" y="286.3">AGND</text>
<text x="183.7" y="282.1">IO18</text>
<text x="184.5" y="289.2">IO5</text>
<text x="183.7" y="294.5">IO39</text>
<text x="183.7" y="299.8">IO38</text>
<text x="184.5" y="305">IO0</text>
<text x="403.9" y="305.7">GND</text>
<text x="183.7" y="310.3">IO37</text>
<text x="183.7" y="315.6">IO36</text>
<text x="60" y="319.8">GND</text>
<text x="139.2" y="321">GND</text>
<text x="183.7" y="320.9">IO26</text>
<text x="264.6" y="321.6">GND</text>
<text x="183.7" y="326.2">IO25</text>
<text x="183.7" y="331.5">IO35</text>
<text x="183.7" y="336.8">IO34</text>
<text x="183.7" y="347.4">IO13</text>
<text x="183.7" y="342.1">IO12</text>
<text x="60" y="355.1">GND</text>
<text x="310.4" y="363.9">GND</text>
</g>
<g font-size="3.2" fill="#000080">
<text x="236.4" y="48.9">L3</text>
<text x="236.6" y="52.5">AN2051-245</text>
<text x="356.8" y="51.1">C52</text>
<text x="382.6" y="52.8">X1</text>
<text x="406.2" y="51.1">C53</text>
<text x="262.8" y="58.1">L2</text>
<text x="356.1" y="54.6">15pF</text>
<text x="405.5" y="54.6">15pF</text>
<text x="40.2" y="63.4">C1</text>
<text x="54.3" y="63.4">U1</text>
<text x="260.2" y="61.6">2.4nH</text>
<text x="450.3" y="63.4">C56</text>
<text x="473.2" y="63.4">C57</text>
<text x="36.8" y="66.9">10uF</text>
<text x="54.6" y="67">XC6227C331MR-G</text>
<text x="307.4" y="68.7">C50</text>
<text x="332.1" y="69">R41</text>
<text x="347.6" y="69">C51</text>
<text x="379.3" y="70.4">40MHz</text>
<text x="450.5" y="66.9">1uF</text>
<text x="473.4" y="66.9">100nF</text>
<text x="98.4" y="77.5">C2</text>
<text x="112.6" y="77.5">R1</text>
<text x="256.8" y="75.7">0.8pF</text>
<text x="258" y="72.2">C54</text>
<text x="306.7" y="72.2">10nF</text>
<text x="332" y="72.6">20k</text>
<text x="347.9" y="72.6">3.3nF</text>
<text x="369.2" y="75.7">R42</text>
<text x="96.8" y="81">10uF</text>
<text x="111.7" y="81">1k</text>
<text x="369.1" y="79.3">51</text>
<text x="288.9" y="89.9">U7</text>
<text x="112.9" y="91.6">J1</text>
<text x="240.4" y="93.4">C41</text>
<text x="288.6" y="93.4">ESP32-D0WD-V3</text>
<text x="238.8" y="97">100nF</text>
<text x="114.1" y="103.9">LED1</text>
<text x="114.3" y="107.5">PWR</text>
<text x="266.3" y="105.7">L1</text>
<text x="443.2" y="107.5">R43</text>
<text x="212.2" y="112.8">C42</text>
<text x="224.5" y="112.8">C43</text>
<text x="238.6" y="112.8">C44</text>
<text x="251" y="112.8">C45</text>
<text x="263.7" y="111">2.4nH</text>
<text x="381.5" y="112.8">C48</text>
<text x="393.9" y="112.8">C49</text>
<text x="442.4" y="111">10k</text>
<text x="461.8" y="111.1">U8</text>
<text x="213.2" y="119.8">10uF</text>
<text x="225.6" y="119.8">10uF</text>
<text x="238.8" y="119.8">1uF</text>
<text x="251.1" y="119.8">100nF</text>
<text x="381.6" y="119.9">100nF</text>
<text x="394" y="119.9">1uF</text>
<text x="461.8" y="114.6">ESP-PSRAM64H</text>
<text x="186.6" y="135.7">10k</text>
<text x="187.5" y="132.2">R40</text>
<text x="45.9" y="149.9">J2</text>
<text x="164.3" y="149.8">RST</text>
<text x="187.5" y="148.1">C40</text>
<text x="390.3" y="146.3">C47</text>
<text x="390.4" y="149.9">100nF</text>
<text x="187.6" y="151.6">100nF</text>
<text x="50.8" y="160.4">R2</text>
<text x="109" y="158.6">C5</text>
<text x="49" y="163.9">10k</text>
<text x="108.7" y="162.2">4.7uF</text>
<text x="474.1" y="165.3">XM25QH32BHIG</text>
<text x="474.1" y="162.1">U9</text>
<text x="245.7" y="172.8">C46</text>
<text x="36.7" y="178.1">C3</text>
<text x="108.7" y="179.8">4.7uF</text>
<text x="109" y="176.3">C4</text>
<text x="242.3" y="176.3">100nF</text>
<text x="35.1" y="181.6">10uF</text>
<text x="66.7" y="183.3">U2</text>
<text x="188.4" y="185.1">BT</text>
<text x="66.9" y="186.9">VRD1328MNX</text>
<text x="194.5" y="262.7">R12</text>
<text x="219.2" y="262.7">R13</text>
<text x="316.8" y="262.7">FPC1</text>
<text x="193.2" y="266.2">4.7k</text>
<text x="217.9" y="266.2">4.7k</text>
<text x="451.2" y="266.3">H1</text>
<text x="472.5" y="266.3">H2</text>
<text x="67.5" y="273.3">C10</text>
<text x="65.9" y="276.8">100nF</text>
<text x="375.8" y="292.7">LESD8D3.3CAT5G</text>
<text x="400.1" y="289.2">D1</text>
<text x="146.9" y="303.3">R10</text>
<text x="65.9" y="310.3">100nF</text>
<text x="67.7" y="306.8">C11</text>
<text x="146" y="306.8">10k</text>
<text x="44.6" y="341.4">C12</text>
<text x="43.1" y="344.6">4.7uF</text>
<text x="65.9" y="345.6">100nF</text>
<text x="67.5" y="342.1">C13</text>
<text x="146" y="347.4">10k</text>
<text x="147" y="343.9">R11</text>
</g>
<g font-size="3.2" fill="#00f">
<text x="391.6" y="56.6">3</text>
<text x="434.7" y="58.1">3V3</text>
<text x="487.6" y="57.9">VDD_SDIO</text>
<text x="375.5" y="63.7">1</text>
<text x="52.5" y="70.7">1</text>
<text x="83.1" y="70.7">5</text>
<text x="22" y="72.3">VIN</text>
<text x="52.5" y="77.8">3</text>
<text x="56" y="72.5">VIN</text>
<text x="72.7" y="72.5">VOUT</text>
<text x="83.1" y="77.8">4</text>
<text x="124.1" y="72.3">3V3</text>
<text x="56" y="79.6">CE</text>
<text x="77" y="79.6">NC</text>
<text x="342.4" y="100.7">48</text>
<text x="425.8" y="100.5">VDD_SDIO</text>
<text x="283.6" y="104.2">2</text>
<text x="287.1" y="106">LNA_IN</text>
<text x="332.6" y="106">CAP2</text>
<text x="332.6" y="102.5">CAP1</text>
<text x="342.4" y="104.2">47</text>
<text x="191.7" y="109.4">3V3</text>
<text x="328.9" y="113.1">XTAL_P</text>
<text x="342.4" y="111.3">45</text>
<text x="409.8" y="109.2">3V3</text>
<text x="283.6" y="118.4">6</text>
<text x="328.4" y="116.6">XTAL_N</text>
<text x="342.4" y="114.8">44</text>
<text x="283.6" y="121.9">7</text>
<text x="283.6" y="125.4">8</text>
<text x="287.1" y="120.1">SENSOR_CAPP</text>
<text x="287.1" y="123.6">SENSOR_CAPN</text>
<text x="328.6" y="123.6">GPIO21</text>
<text x="342.4" y="125.4">41</text>
<text x="342.4" y="121.9">42</text>
<text x="358" y="123.4">IO21</text>
<text x="456.6" y="120.1">1</text>
<text x="456.6" y="123.6">2</text>
<text x="461.1" y="121.5">CE#</text>
<text x="461.1" y="125.1">SO/SIO[1]</text>
<text x="480.5" y="125.1">SIO[3]</text>
<text x="485.9" y="121.5">Vcc</text>
<text x="493.9" y="123.6">7</text>
<text x="493.9" y="120.1">8</text>
<text x="510.6" y="121.4">VDD_SDIO</text>
<text x="165.2" y="127.1">3V3</text>
<text x="265.8" y="130.4">EN</text>
<text x="283.6" y="128.9">9</text>
<text x="287.1" y="127.2">SENSOR_VN</text>
<text x="287.1" y="130.7">CHIP_PU</text>
<text x="329.7" y="130.7">U0RXD</text>
<text x="330" y="127.2">U0TXD</text>
<text x="342.4" y="128.9">40</text>
<text x="357.9" y="130.4">RXD0</text>
<text x="358.1" y="126.9">TXD0</text>
<text x="456.6" y="127.2">3</text>
<text x="456.6" y="130.7">4</text>
<text x="461.1" y="128.6">SIO[2]</text>
<text x="483.1" y="128.6">SCLK</text>
<text x="493.9" y="130.7">5</text>
<text x="493.9" y="127.2">6</text>
<text x="281.5" y="132.5">10</text>
<text x="281.5" y="136">11</text>
<text x="287.1" y="134.2">VDET_1</text>
<text x="287.1" y="137.8">VDET_2</text>
<text x="328.6" y="137.8">GPIO19</text>
<text x="328.6" y="134.2">GPIO22</text>
<text x="342.4" y="136">38</text>
<text x="342.4" y="132.5">39</text>
<text x="358" y="133.9">IO22</text>
<text x="461.1" y="132.1">Vss</text>
<text x="475.6" y="132.1">SI/SIO[0]</text>
<text x="174.3" y="143.1" transform="rotate(-90 174.3 143.1)">2</text>
<text x="205.9" y="141">EN</text>
<text x="263" y="141">IO32</text>
<text x="281.5" y="139.5">12</text>
<text x="281.5" y="143.1">13</text>
<text x="287.1" y="141.3">32K_XP</text>
<text x="342.4" y="143.1">36</text>
<text x="402.8" y="141">3V3</text>
<text x="263" y="144.5">IO33</text>
<text x="281.5" y="146.6">14</text>
<text x="287.1" y="144.8">32K_XN</text>
<text x="287.1" y="148.3">GPIO25</text>
<text x="328.6" y="148.3">GPIO18</text>
<text x="328.6" y="144.8">GPIO23</text>
<text x="342.4" y="146.6">35</text>
<text x="358" y="144.5">IO23</text>
<text x="24" y="153.4">IO4</text>
<text x="263" y="155.1">IO27</text>
<text x="281.5" y="150.1">15</text>
<text x="281.5" y="153.6">16</text>
<text x="287.1" y="151.9">GPIO26</text>
<text x="287.1" y="155.4">GPIO27</text>
<text x="321.5" y="155.4">SD_DATA_1</text>
<text x="330.7" y="151.9">GPIO5</text>
<text x="342.4" y="153.6">33</text>
<text x="342.4" y="150.1">34</text>
<text x="79" y="159.1" transform="rotate(-90 79 159.1)">7</text>
<text x="174.3" y="156.4" transform="rotate(-90 174.3 156.4)">1</text>
<text x="263" y="158.7">IO14</text>
<text x="281.5" y="157.2">17</text>
<text x="281.5" y="160.7">18</text>
<text x="287.1" y="158.9">MTMS</text>
<text x="321.5" y="158.9">SD_DATA_0</text>
<text x="342.4" y="160.7">31</text>
<text x="342.4" y="157.2">32</text>
<text x="64.8" y="166">1</text>
<text x="68.3" y="167.7">EN2</text>
<text x="80.1" y="167.1" transform="rotate(-90 80.1 167.1)">PAD</text>
<text x="83.7" y="167.7">VO2</text>
<text x="91.9" y="166">6</text>
<text x="122.3" y="167.4">2V8</text>
<text x="235.2" y="165.7">3V3</text>
<text x="281.5" y="167.7">20</text>
<text x="287.1" y="162.5">MTDI</text>
<text x="326.9" y="166">SD_CMD</text>
<text x="328.1" y="162.5">SD_CLK</text>
<text x="342.4" y="167.7">29</text>
<text x="342.4" y="164.2">30</text>
<text x="23.5" y="171">3V3</text>
<text x="64.8" y="169.5">2</text>
<text x="64.8" y="173">3</text>
<text x="68.3" y="171.3">VIN</text>
<text x="83.7" y="171.3">VO1</text>
<text x="91.9" y="169.5">5</text>
<text x="122.3" y="170.9">1V3</text>
<text x="263" y="172.8">IO15</text>
<text x="281.5" y="171.3">21</text>
<text x="287.1" y="169.5">MTCK</text>
<text x="287.1" y="173">MTDO</text>
<text x="321.5" y="173">SD_DATA_2</text>
<text x="321.5" y="169.5">SD_DATA_3</text>
<text x="342.4" y="171.3">28</text>
<text x="458.2" y="169.5">1</text>
<text x="458.2" y="173">2</text>
<text x="461.7" y="171.3">CS#</text>
<text x="492.3" y="173">7</text>
<text x="507" y="170.8">VDD_SDIO</text>
<text x="68.3" y="174.8">EN1</text>
<text x="195.4" y="178.3" transform="rotate(-90 195.4 178.3)">2</text>
<text x="263.9" y="176.3">IO2</text>
<text x="281.5" y="174.8">22</text>
<text x="281.5" y="178.3">23</text>
<text x="287.1" y="176.6">GPIO2</text>
<text x="328.6" y="176.6">GPIO17</text>
<text x="342.4" y="174.8">27</text>
<text x="458.2" y="176.6">3</text>
<text x="461.7" y="174.8">DO</text>
<text x="461.7" y="178.3">WP</text>
<text x="479.1" y="174.8">HOLD#</text>
<text x="484.6" y="178.3">CLK</text>
<text x="492.3" y="176.6">6</text>
<text x="263.9" y="183.4">IO4</text>
<text x="281.5" y="181.9">24</text>
<text x="287.1" y="180.1">GPIO0</text>
<text x="287.1" y="183.6">GPIO4</text>
<text x="328.6" y="183.6">GPIO16</text>
<text x="342.4" y="181.9">25</text>
<text x="487" y="181.9">DI</text>
<text x="492.3" y="180.1">5</text>
<text x="195.4" y="191.6" transform="rotate(-90 195.4 191.6)">1</text>
<text x="174.6" y="257.4">3V3</text>
<text x="299.6" y="263">1</text>
<text x="313.6" y="258.1" transform="rotate(-90 313.6 258.1)">26</text>
<text x="39.6" y="266.3">2V8</text>
<text x="78.4" y="266.2">AVDD_2V8</text>
<text x="299.6" y="266.5">2</text>
<text x="304.1" y="264.4">1</text>
<text x="304.1" y="267.9">2</text>
<text x="315" y="264.6" transform="rotate(-90 315 264.6)">26</text>
<text x="267.3" y="275.1">AVDD_2V8</text>
<text x="270.6" y="271.5">I2C_SDA</text>
<text x="299.6" y="270.1">3</text>
<text x="299.6" y="273.6">4</text>
<text x="304.1" y="271.5">3</text>
<text x="304.1" y="275">4</text>
<text x="427.8" y="275.1">VIN</text>
<text x="447.6" y="270.1">1</text>
<text x="447.6" y="273.6">2</text>
<text x="451.1" y="271.8">1</text>
<text x="451.1" y="275.3">2</text>
<text x="474.7" y="271.8">1</text>
<text x="474.7" y="275.3">2</text>
<text x="478.2" y="270.1">1</text>
<text x="478.2" y="273.6">2</text>
<text x="494.1" y="275">I2C_SDA</text>
<text x="494.3" y="271.5">I2C_SCL</text>
<text x="229.5" y="276.8">I2C_SDA</text>
<text x="270.7" y="278.6">I2C_SCL</text>
<text x="299.6" y="277.1">5</text>
<text x="299.6" y="280.6">6</text>
<text x="304.1" y="278.5">5</text>
<text x="389.2" y="280.7">3V3</text>
<text x="427.5" y="278.6">3V3</text>
<text x="447.6" y="277.1">3</text>
<text x="447.6" y="280.6">4</text>
<text x="451.1" y="278.9">3</text>
<text x="474.7" y="278.9">3</text>
<text x="478.2" y="277.1">3</text>
<text x="478.2" y="280.6">4</text>
<text x="229.7" y="282.1">I2C_SCL</text>
<text x="267.9" y="282.1">CAM_RST</text>
<text x="272.4" y="285.6">VSYNC</text>
<text x="299.6" y="284.2">7</text>
<text x="299.6" y="287.7">8</text>
<text x="304.1" y="282">6</text>
<text x="304.1" y="285.6">7</text>
<text x="427.9" y="282.1">IO4</text>
<text x="427.9" y="285.6">IO2</text>
<text x="447.6" y="284.2">5</text>
<text x="447.6" y="287.7">6</text>
<text x="451.1" y="282.4">4</text>
<text x="451.1" y="285.9">5</text>
<text x="474.7" y="282.4">4</text>
<text x="474.7" y="285.9">5</text>
<text x="478.2" y="284.2">5</text>
<text x="478.2" y="287.7">6</text>
<text x="493.2" y="285.6">TXD0</text>
<text x="493.4" y="282.1">RXD0</text>
<text x="229" y="289.2">VSYNC</text>
<text x="274" y="289.2">PWDN</text>
<text x="275.3" y="292.7">HREF</text>
<text x="299.6" y="291.2">9</text>
<text x="304.1" y="289.1">8</text>
<text x="304.1" y="292.6">9</text>
<text x="427.1" y="289.2">IO15</text>
<text x="427.1" y="292.7">IO14</text>
<text x="447.6" y="291.2">7</text>
<text x="451.1" y="289.5">6</text>
<text x="451.1" y="293">7</text>
<text x="474.7" y="289.5">6</text>
<text x="474.7" y="293">7</text>
<text x="478.2" y="291.2">7</text>
<text x="493.9" y="289.2">IO23</text>
<text x="493.9" y="292.7">IO22</text>
<text x="119.3" y="296.2">PWDN</text>
<text x="228.4" y="294.4">HREF</text>
<text x="229.1" y="299.7">Y9</text>
<text x="267.3" y="296.2">DVDD_1V3</text>
<text x="268.5" y="299.8">OVDD_3V3</text>
<text x="297.6" y="294.7">10</text>
<text x="297.6" y="298.3">11</text>
<text x="304.1" y="296.2">10</text>
<text x="304.1" y="299.7">11</text>
<text x="427.1" y="299.8">IO33</text>
<text x="427.1" y="296.2">IO27</text>
<text x="447.6" y="294.7">8</text>
<text x="447.6" y="298.3">9</text>
<text x="451.1" y="296.5">8</text>
<text x="474.7" y="296.5">8</text>
<text x="478.2" y="294.7">8</text>
<text x="493.9" y="296.2">IO21</text>
<text x="39.6" y="301.6">1V3</text>
<text x="78.4" y="301.4">DVDD_1V3</text>
<text x="228.6" y="305">XCLK</text>
<text x="281.1" y="303.3">Y9</text>
<text x="297.6" y="301.8">12</text>
<text x="297.6" y="305.3">13</text>
<text x="304.1" y="303.2">12</text>
<text x="427.1" y="303.3">IO32</text>
<text x="445.6" y="301.8">10</text>
<text x="451.1" y="300">9</text>
<text x="451.1" y="303.6">10</text>
<text x="229.1" y="310.4">Y8</text>
<text x="276.1" y="306.8">XCLK</text>
<text x="281.1" y="310.3">Y8</text>
<text x="297.6" y="308.9">14</text>
<text x="304.1" y="306.7">13</text>
<text x="304.1" y="310.3">14</text>
<text x="229.1" y="315.6">Y7</text>
<text x="281.1" y="317.4">Y7</text>
<text x="297.6" y="312.4">15</text>
<text x="297.6" y="315.9">16</text>
<text x="304.1" y="313.8">15</text>
<text x="304.1" y="317.3">16</text>
<text x="228.5" y="320.9">PCLK</text>
<text x="275.5" y="320.9">PCLK</text>
<text x="297.6" y="319.4">17</text>
<text x="297.6" y="323">18</text>
<text x="304.1" y="320.9">17</text>
<text x="229.1" y="326.2">Y6</text>
<text x="281.1" y="324.4">Y6</text>
<text x="281.1" y="328">Y2</text>
<text x="297.6" y="326.5">19</text>
<text x="304.1" y="324.4">18</text>
<text x="304.1" y="327.9">19</text>
<text x="229.1" y="331.5">Y2</text>
<text x="281.1" y="335">Y3</text>
<text x="281.1" y="331.5">Y5</text>
<text x="297.6" y="330">20</text>
<text x="297.6" y="333.6">21</text>
<text x="304.1" y="331.4">20</text>
<text x="304.1" y="335">21</text>
<text x="32.6" y="336.8">3V3</text>
<text x="78.3" y="336.8">OVDD_3V3</text>
<text x="113.2" y="336.8">OVDD_3V3</text>
<text x="229.1" y="336.8">Y5</text>
<text x="281.1" y="338.6">Y4</text>
<text x="297.6" y="337.1">22</text>
<text x="297.6" y="340.6">23</text>
<text x="304.1" y="338.5">22</text>
<text x="229.1" y="347.4">Y4</text>
<text x="229.1" y="342.1">Y3</text>
<text x="297.6" y="344.1">24</text>
<text x="304.1" y="342">23</text>
<text x="304.1" y="345.5">24</text>
<text x="315" y="347.3" transform="rotate(-90 315 347.3)">25</text>
<text x="313.6" y="353.8" transform="rotate(-90 313.6 353.8)">25</text>
<text x="115.6" y="354.4">CAM_RST</text>
</g>
<g font-size="3.2" fill="#f00">
<text x="283.6" y="100.7">1</text>
<text x="283.6" y="107.8">3</text>
<text x="287.1" y="102.5">VDDA</text>
<text x="342.4" y="107.8">46</text>
<text x="283.6" y="111.3">4</text>
<text x="287.1" y="109.5">VDD3P3</text>
<text x="287.1" y="113.1">VDD3P3</text>
<text x="331.7" y="109.5">VDDA</text>
<text x="283.6" y="114.8">5</text>
<text x="287.1" y="116.6">SENSOR_VP</text>
<text x="342.4" y="118.4">43</text>
<text x="331.7" y="120.1">VDDA</text>
<text x="319.4" y="141.3">VDD3P3_CPU</text>
<text x="342.4" y="139.5">37</text>
<text x="281.5" y="164.2">19</text>
<text x="287.1" y="166">VDD3P3_RTC</text>
<text x="484.2" y="171.3">VCC</text>
<text x="492.3" y="169.5">8</text>
<text x="342.4" y="178.3">26</text>
<text x="323.4" y="180.1">VDD_SDIO</text>
</g>
<g font-size="3.2" fill="#090">
<text x="427.5" y="125.3">SDO/SD0</text>
<text x="434.5" y="121.6">IO16</text>
<text x="510.2" y="125.3">SHD/SD2</text>
<text x="427.2" y="128.8">SWP/SD3</text>
<text x="510.4" y="128.7">IO17</text>
<text x="510.2" y="132.4">SDI/SD1</text>
<text x="358" y="155.1">SDI/SD1</text>
<text x="357.9" y="158.6">SDO/SD0</text>
<text x="357.5" y="165.7">SCS/CMD</text>
<text x="358.1" y="162.2">SCK/CLK</text>
<text x="357.7" y="169.2">SWP/SD3</text>
<text x="358" y="172.8">SHD/SD2</text>
<text x="430.3" y="171.2">SCS/CMD</text>
<text x="358" y="176.3">IO17</text>
<text x="430.7" y="178.2">SWP/SD3</text>
<text x="431" y="174.7">SDO/SD0</text>
<text x="506.6" y="178.1">SCK/CLK</text>
<text x="506.7" y="174.7">SHD/SD2</text>
<text x="358" y="183.3">IO16</text>
<text x="506.7" y="181.8">SDI/SD1</text>
</g>
</svg>
